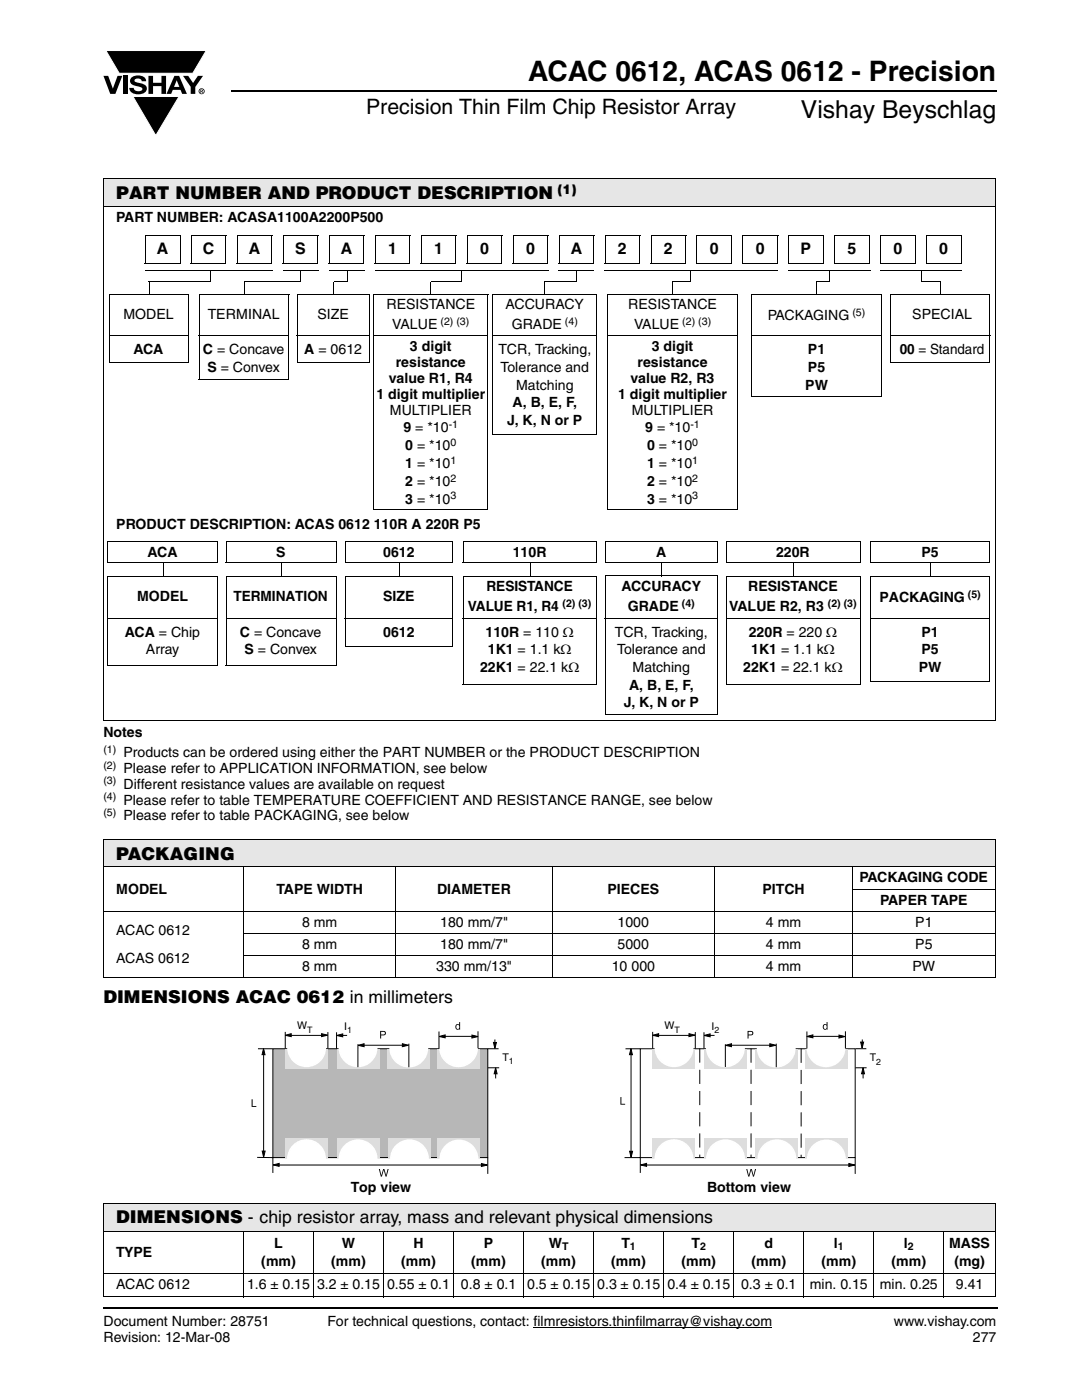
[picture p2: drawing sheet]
<svg xmlns="http://www.w3.org/2000/svg" width="216mm" height="279mm" viewBox="0 0 216 279" stroke-linecap="round" stroke-linejoin="round" font-family="sans-serif">
<g fill="#000">
<path d="M20.6 15.1h1l.9 2.6 1-2.6h.9l-1.4 3.6h-1zM21.1 10.1h20.1l-2.7 4.5h-14.7zM24.6 15.1h.9v3.6h-.9zM26.3 15.4a2.1 2.1 0 0 1 2.8 .4l.1 .4h-.9a.79 .79 0 0 0-.7-.5 .79 .79 0 0 0-.8 .4l.3 .3 1 .2a1.08 1.08 0 0 1 1.2 1 1.08 1.08 0 0 1-1.1 1.2 1.73 1.73 0 0 1-2.4-1.3h.9a.96 .96 0 0 0 .8 .7 .96 .96 0 0 0 .9-.4 1.31 1.31 0 0 0-1.2-.6 1.03 1.03 0 0 1-1.1-.6 1.03 1.03 0 0 1 .2-1.2zM29.6 15.1h.9v1.4h1.7v-1.4h.9v3.6h-.9v-1.5h-1.7v1.5h-.9zM26.5 19.3h9.2l-4.6 7.8zM36.5 15.1h1.1l.9 1.5 1-1.5h1l-1.5 2.3v1.3h-.9v-1.4zM20.6 260.8h.2v.4h-.2z"/>
<path d="M35.3 16l-.6 1.3h1.1zM34.8 15.1h.9l1.6 3.6h-1l-.3-.8h-1.5l-.3 .8h-1z"/>
<path d="M40.1 18v.2l.2-.1v-.1zM40 17.9h.4l.1 .2-.2 .2 .2 .2-.3-.2-.1 .2h-.1zM39.8 18.2a.46 .46 0 0 0 .9 0 .46 .46 0 0 0-.9 0zM39.6 18.2a.6 .6 0 0 1 1.2 0 .6 .6 0 0 1-1.2 0z"/>
</g>
<path d="M21.1 10.1h20.1l-2.7 4.5h-14.7zM26.5 19.3h9.2l-4.6 7.8z" fill="none" stroke="#fff" stroke-width=".2"/>
<path d="M106.5 264.9h47.6" fill="none" stroke="#000" stroke-width=".2"/>
<path d="M46.1 18.2h152.7M20.8 261h178.2" fill="none" stroke="#000" stroke-width=".36"/>
<g fill="#e6e6e6">
<path d="M20.6 35.7h178v5.5h-178z"/>
<path d="M20.6 167.5h177.9v5.5h-177.9z"/>
<path d="M20.6 240.3h178v5.5h-178z"/>
</g>
<g fill="none" stroke="#000" stroke-width=".2">
<path d="M20.6 35.7h178.1M20.6 35.8v108M198.6 35.8v108M20.6 41.2h178.1M20.6 143.9h178.1M20.6 167.5h178M20.6 173h178M20.6 167.6v27.4M48.6 172.9v22.2M79 172.9v22.2M110.2 172.9v22.2M142.6 172.9v22.2"/>
<path d="M170.1 177.4h28.5M170.1 172.9v22.2M198.5 167.6v27.4M20.6 181.8h178M20.6 195.1h178M48.5 186.2h150.1M48.5 190.6h150.1M20.6 240.3h178.1M20.6 245.8h178.1M20.6 254.1h178.1M20.6 258.8h178.1M20.6 240.3v18.4"/>
<path d="M48.6 245.7v13.2M62.6 245.7v13.2M76.5 245.7v13.2M90.5 245.7v13.2M104.5 245.7v13.2M118.4 245.7v13.2M132.4 245.7v13.2M146.4 245.7v13.2M160.4 245.7v13.2M174.3 245.7v13.2M188.3 245.7v13.2M198.6 240.3v18.4"/>
</g>
<g fill="#fff">
<path d="M116.1 202.8h23.5v.6h-23.5z"/>
<path d="M139.5 202.8h.3v.8h-.3z"/>
<path d="M115.9 203.2h23.7v.4h-23.7z"/>
<path d="M115.9 202.8h.3v.6h-.3z"/>
<path d="M50.2 203.6h52.3v31.6h-52.3z"/>
</g>
<path d="M54.4 209.3h42.9v21.7h-42.9z" fill="#b7b7b6"/>
<path d="M54.4 209.3h42.9v21.7h-42.9z" fill="none" stroke="#000" stroke-width=".2"/>
<path d="M56.9 209.3h8.6v3.9h-8.6z" fill="#deddda"/>
<circle cx="61.2" cy="209.1" r="3.7" fill="#fff"/>
<circle cx="61.2" cy="209.1" r="3.7" fill="none" stroke="#fff" stroke-width=".35"/>
<path d="M67.2 209.3h8.5v3.9h-8.5z" fill="#deddda"/>
<circle cx="71.4" cy="209.1" r="3.7" fill="#fff"/>
<circle cx="71.4" cy="209.1" r="3.7" fill="none" stroke="#fff" stroke-width=".35"/>
<path d="M77.3 209.4h8.6v3.8h-8.6z" fill="#deddda"/>
<circle cx="81.6" cy="209.2" r="3.7" fill="#fff"/>
<circle cx="81.6" cy="209.2" r="3.7" fill="none" stroke="#fff" stroke-width=".35"/>
<path d="M87.2 209.3h8.6v3.9h-8.6z" fill="#deddda"/>
<circle cx="91.5" cy="209.1" r="3.7" fill="#fff"/>
<circle cx="91.5" cy="209.1" r="3.7" fill="none" stroke="#fff" stroke-width=".35"/>
<path d="M56.9 227.2h8.5v3.8h-8.5z" fill="#deddda"/>
<circle cx="61.2" cy="231.2" r="3.7" fill="#fff"/>
<circle cx="61.2" cy="231.2" r="3.7" fill="none" stroke="#fff" stroke-width=".35"/>
<path d="M67.2 227.2h8.5v3.8h-8.5z" fill="#deddda"/>
<circle cx="71.5" cy="231.3" r="3.7" fill="#fff"/>
<circle cx="71.5" cy="231.3" r="3.7" fill="none" stroke="#fff" stroke-width=".35"/>
<path d="M77.4 227.2h8.6v3.8h-8.6z" fill="#deddda"/>
<circle cx="81.7" cy="231.3" r="3.7" fill="#fff"/>
<circle cx="81.7" cy="231.3" r="3.7" fill="none" stroke="#fff" stroke-width=".35"/>
<path d="M87.3 227.2h8.5v3.8h-8.5z" fill="#deddda"/>
<circle cx="91.6" cy="231.3" r="3.7" fill="#fff"/>
<circle cx="91.6" cy="231.3" r="3.7" fill="none" stroke="#fff" stroke-width=".35"/>
<g fill="none" stroke="#000" stroke-width=".2">
<path d="M51.5 209.3h2.9M52.6 209.5v21.2M56.9 205.9v3.4M57.4 206.6h7.4M65.4 206v3.3M67.2 206l-.1 3.3M67.5 206.6h1.8M71.4 208.4v4.6M72 208.6h8.9M81.6 208.3v4.7M87.6 205.9v3.4M88.2 206.8h6.7"/>
<path d="M95.4 205.8v3.4M97.3 209.3h2.2M97.4 213.1h2.2M98.7 207.5v1.4M98.9 213.6v1.6M51.3 231h3.1M54.4 231v3.1M54.8 232.5h42.1M97.3 231v3.3"/>
</g>
<path d="M52.6 209.3l.3 1.2h-.6z" fill="#020404"/>
<path d="M52.6 209.3l.3 1.2h-.6z" fill="none" stroke="#000" stroke-width=".2"/>
<path d="M98.9 213.1l.3 1.2h-.6z" fill="#020404"/>
<path d="M98.9 213.1l.3 1.2h-.6z" fill="none" stroke="#000" stroke-width=".2"/>
<path d="M64.2 206.3l1.2 .3-1.2 .3z" fill="#020404"/>
<path d="M64.2 206.3l1.2 .3-1.2 .3z" fill="none" stroke="#000" stroke-width=".2"/>
<path d="M54.5 232.5l1.2-.3v.6z" fill="#020404"/>
<path d="M54.5 232.5l1.2-.3v.6z" fill="none" stroke="#000" stroke-width=".2"/>
<path d="M52.3 229.7h.6l-.3 1.2z" fill="#020404"/>
<path d="M52.3 229.7h.6l-.3 1.2z" fill="none" stroke="#000" stroke-width=".2"/>
<path d="M94.2 206.6l1.2 .3-1.2 .3z" fill="#020404"/>
<path d="M94.2 206.6l1.2 .3-1.2 .3z" fill="none" stroke="#000" stroke-width=".2"/>
<path d="M80.3 208.3l1.2 .3-1.2 .3z" fill="#020404"/>
<path d="M80.3 208.3l1.2 .3-1.2 .3z" fill="none" stroke="#000" stroke-width=".2"/>
<path d="M96.1 232.2l1.2 .3-1.2 .3z" fill="#020404"/>
<path d="M96.1 232.2l1.2 .3-1.2 .3z" fill="none" stroke="#000" stroke-width=".2"/>
<path d="M71.4 208.6l1.2-.3v.6z" fill="#020404"/>
<path d="M71.4 208.6l1.2-.3v.6z" fill="none" stroke="#000" stroke-width=".2"/>
<path d="M67.2 206.6l1.2-.3v.6z" fill="#020404"/>
<path d="M67.2 206.6l1.2-.3v.6z" fill="none" stroke="#000" stroke-width=".2"/>
<path d="M56.9 206.6l1.2-.3v.6z" fill="#020404"/>
<path d="M56.9 206.6l1.2-.3v.6z" fill="none" stroke="#000" stroke-width=".2"/>
<path d="M87.6 206.8l1.2-.3v.6z" fill="#020404"/>
<path d="M87.6 206.8l1.2-.3v.6z" fill="none" stroke="#000" stroke-width=".2"/>
<path d="M98.5 208h.6l-.3 1.3z" fill="#020404"/>
<path d="M98.5 208h.6l-.3 1.3z" fill="none" stroke="#000" stroke-width=".2"/>
<g fill="#000">
<path d="M50.2 219.4h.2v1.3h.8v.2h-1zM75.6 233.3h.2l.3 1.3 .4-1.3h.2l.3 1.3 .3-1.3h.2l-.4 1.5h-.2l-.3-1.3-.4 1.3h-.2z"/>
<path d="M76.1 205.9v.6l.5-.1a.28 .28 0 0 0 .2-.3 .28 .28 0 0 0-.4-.2zM75.8 205.7h.6a.46 .46 0 0 1 .6 .5 .46 .46 0 0 1-.6 .4h-.3v.7h-.3z"/>
<path d="M91.1 204.6a.38 .38 0 0 0-.1 .5 .38 .38 0 0 0 .6 .2v-.7l-.3-.1zM91 204.5l.3-.1 .3 .1v-.5h.2v1.5h-.2v-.2a.53 .53 0 0 1-.7 0 .53 .53 0 0 1 .1-.8z"/>
</g>
<g fill="#fff">
<path d="M123.8 203.6h52v31.6h-52z"/>
<path d="M127.8 209.3h42.8v21.7h-42.8z"/>
</g>
<path d="M127.8 209.3h42.8v21.7h-42.8z" fill="none" stroke="#020404" stroke-width=".2"/>
<path d="M130.2 209.3h8.6v3.9h-8.6z" fill="#deddda"/>
<circle cx="134.5" cy="209.1" r="3.7" fill="#fff"/>
<circle cx="134.5" cy="209.1" r="3.7" fill="none" stroke="#fff" stroke-width=".35"/>
<path d="M140.5 209.3h8.5v3.9h-8.5z" fill="#deddda"/>
<circle cx="144.8" cy="209.1" r="3.7" fill="#fff"/>
<circle cx="144.8" cy="209.1" r="3.7" fill="none" stroke="#fff" stroke-width=".35"/>
<path d="M150.6 209.3h8.6v3.9h-8.6z" fill="#deddda"/>
<circle cx="154.9" cy="209.2" r="3.7" fill="#fff"/>
<circle cx="154.9" cy="209.2" r="3.7" fill="none" stroke="#fff" stroke-width=".35"/>
<path d="M160.6 209.3h8.5v3.9h-8.5z" fill="#deddda"/>
<circle cx="164.8" cy="209.1" r="3.7" fill="#fff"/>
<circle cx="164.8" cy="209.1" r="3.7" fill="none" stroke="#fff" stroke-width=".35"/>
<path d="M130.2 227.2h8.6v3.8h-8.6z" fill="#deddda"/>
<circle cx="134.5" cy="231.2" r="3.7" fill="#fff"/>
<circle cx="134.5" cy="231.2" r="3.7" fill="none" stroke="#fff" stroke-width=".35"/>
<path d="M140.5 227.2h8.5v3.8h-8.5z" fill="#deddda"/>
<circle cx="144.8" cy="231.3" r="3.7" fill="#fff"/>
<circle cx="144.8" cy="231.3" r="3.7" fill="none" stroke="#fff" stroke-width=".35"/>
<path d="M150.7 227.2h8.5v3.8h-8.5z" fill="#deddda"/>
<circle cx="155" cy="231.3" r="3.7" fill="#fff"/>
<circle cx="155" cy="231.3" r="3.7" fill="none" stroke="#fff" stroke-width=".35"/>
<path d="M160.6 227.2h8.6v3.8h-8.6z" fill="#deddda"/>
<circle cx="164.9" cy="231.3" r="3.7" fill="#fff"/>
<circle cx="164.9" cy="231.3" r="3.7" fill="none" stroke="#fff" stroke-width=".35"/>
<g fill="none" stroke="#000" stroke-width=".2">
<path d="M124.8 209.3h2.9M125.9 209.5v21.2M130.2 205.9v3.4M130.7 206.6h7.4M138.7 206v3.3M140.5 206v3.2M140.8 206.6h1.8M144.7 208.4v4.5M145.3 208.6h9M154.9 208.3v4.7M161 205.9v3.4M161.5 206.8h6.8"/>
<path d="M168.7 205.8v3.4M170.7 213.1h2.2M170.7 209.3h2.2M172.1 207.5v1.4M172.2 213.6v1.6M127.7 231h-3.1M127.8 231v3.1M128.1 232.5h42.2M170.6 231v3.3"/>
</g>
<path d="M125.9 209.3l.3 1.2h-.6z" fill="#020404"/>
<path d="M125.9 209.3l.3 1.2h-.6z" fill="none" stroke="#000" stroke-width=".2"/>
<path d="M172.2 213.1l.3 1.2h-.6z" fill="#020404"/>
<path d="M172.2 213.1l.3 1.2h-.6z" fill="none" stroke="#000" stroke-width=".2"/>
<path d="M137.5 206.3l1.2 .3-1.2 .3z" fill="#020404"/>
<path d="M137.5 206.3l1.2 .3-1.2 .3z" fill="none" stroke="#000" stroke-width=".2"/>
<path d="M127.8 232.5l1.2-.3v.6z" fill="#020404"/>
<path d="M127.8 232.5l1.2-.3v.6z" fill="none" stroke="#000" stroke-width=".2"/>
<path d="M125.6 229.8h.6l-.3 1.2z" fill="#020404"/>
<path d="M125.6 229.8h.6l-.3 1.2z" fill="none" stroke="#000" stroke-width=".2"/>
<path d="M167.4 206.6l1.2 .3-1.2 .3z" fill="#020404"/>
<path d="M167.4 206.6l1.2 .3-1.2 .3z" fill="none" stroke="#000" stroke-width=".2"/>
<path d="M153.6 208.3l1.2 .3-1.2 .3z" fill="#020404"/>
<path d="M153.6 208.3l1.2 .3-1.2 .3z" fill="none" stroke="#000" stroke-width=".2"/>
<path d="M169.4 232.2l1.2 .3-1.2 .3z" fill="#020404"/>
<path d="M169.4 232.2l1.2 .3-1.2 .3z" fill="none" stroke="#000" stroke-width=".2"/>
<path d="M144.8 208.6l1.2-.3v.6z" fill="#020404"/>
<path d="M144.8 208.6l1.2-.3v.6z" fill="none" stroke="#000" stroke-width=".2"/>
<path d="M140.5 206.6l1.2-.3v.6z" fill="#020404"/>
<path d="M140.5 206.6l1.2-.3v.6z" fill="none" stroke="#000" stroke-width=".2"/>
<path d="M130.2 206.6l1.2-.3v.6z" fill="#020404"/>
<path d="M130.2 206.6l1.2-.3v.6z" fill="none" stroke="#000" stroke-width=".2"/>
<path d="M161 206.8l1.2-.3v.6z" fill="#020404"/>
<path d="M161 206.8l1.2-.3v.6z" fill="none" stroke="#000" stroke-width=".2"/>
<path d="M171.7 208h.6l-.3 1.2z" fill="#020404"/>
<path d="M171.7 208h.6l-.3 1.2z" fill="none" stroke="#000" stroke-width=".2"/>
<g fill="#000">
<path d="M123.8 218.9h.2v1.4h.7v.2h-.9zM148.9 233.3h.2l.3 1.3 .4-1.3h.2l.3 1.3 .4-1.3h.2l-.5 1.5h-.2l-.3-1.3-.4 1.3h-.2z"/>
<path d="M149.4 205.9v.6l.5-.1a.28 .28 0 0 0 .2-.3 .28 .28 0 0 0-.3-.2zM149.2 205.7h.5a.46 .46 0 0 1 .6 .5 .46 .46 0 0 1-.5 .4h-.4v.7h-.2z"/>
<path d="M164.4 204.6a.38 .38 0 0 0-.1 .6 .38 .38 0 0 0 .6 .1v-.7l-.2-.1zM164.3 204.5l.3-.1 .3 .1v-.5h.2v1.5h-.1v-.2a.53 .53 0 0 1-.8 0 .53 .53 0 0 1 .1-.8z"/>
</g>
<path d="M139.6 209.3v21.7M149.9 209.3v21.7M159.9 209.3v21.7" fill="none" stroke="#000" stroke-width=".2" stroke-dasharray="2.8 1.4" stroke-linecap="butt"/>
<g fill="#fff">
<path d="M70 236h13v3.2h-13z"/>
<path d="M141.1 236h17.3v3.2h-17.3z"/>
</g>
<g fill="none" stroke="#000" stroke-width=".2">
<path d="M21.9 58.7h15.8M21.9 58.7v13.6M28.9 52.6h7M28.9 53.9h25.5M29 46.9h7M29 46.9v5.7M29.7 56.2h12.2M29.8 56.3v2.5M35.9 46.9v5.8M37.6 58.7v13.7M38.1 52.6h7M38.2 46.9h7"/>
<path d="M38.2 46.9v5.7M39.7 58.7v17M39.7 58.7h18M42 53.9v2.3M45.1 46.9v5.8M47.2 52.6h7.1M47.3 46.9v5.7M47.3 46.9h7M48.7 56.3v2.5M54.3 46.9v5.8M56.4 52.6h7M56.4 53.9h7.1"/>
<path d="M56.5 46.9h7M56.5 46.9v5.7M57.6 58.7v17.1M59.3 58.7h14.6M59.3 58.7v13.6M59.9 53.9v2.3h-11.2M63.4 46.9v5.8M65.6 52.6h7M65.6 53.9h7.1M65.7 46.9h7M65.7 46.9v5.7M66.6 56.3v2.5"/>
<path d="M69.4 53.9l-.1 2.3h-2.7M72.6 46.9v5.8M73.8 58.7v13.7M74.6 58.7v43M74.6 58.7h22.9M74.8 52.6h7M74.8 53.9h34.6M74.9 46.9v5.7M74.9 46.9h7M81.8 46.9v5.8M83.9 52.6h7.1M84 46.9h7"/>
<path d="M84 46.9v5.7M86 56.3v2.5M91 46.9v5.8M92.1 53.9v2.3h-6.2M93.1 52.6h7M93.2 46.9h7M93.2 46.9v5.7M97.4 58.7v43.1M98.3 58.7v27.9M98.3 58.7h20.8M100.1 46.9v5.8M102.3 52.6h7"/>
<path d="M102.4 46.9h7M102.4 46.9v5.7M108.6 56.2h6.4M108.7 56.3v2.5M109.3 46.9v5.8M111.5 52.6h7M111.5 53.9h7.1M111.5 46.9v5.7M111.5 46.9h7.1M115.1 53.9v2.3M118.5 46.9v5.8M119 58.7v28"/>
<path d="M120.6 52.6h7.1M120.6 53.9h34.6M120.7 46.9h7M120.7 46.9v5.7M121.2 58.7h26M121.2 58.7v43M127.7 46.9v5.8M129.8 52.6h7M129.9 46.9h7M129.9 46.9v5.7M134.2 56.3v2.5M136.8 46.9v5.8"/>
<path d="M137.7 53.9l.1 2.3h-3.6M139 52.6h7M139.1 46.9v5.7M139.1 46.9h7M146 46.9v5.8M147.1 58.7v43.1M148.2 52.6h7M148.3 46.9h7M148.3 46.9v5.7M150 58.7v20.4M150 58.7h25.9M155.2 46.9v5.8"/>
<path d="M157.2 52.6h7.1M157.2 53.9h16.4M157.3 46.9v5.7M157.3 46.9h7M162.9 56.2h2.5M163 56.3v2.5M164.3 46.9v5.8M165.5 53.9v2.3M166.4 52.6h7M166.5 46.9h7M166.5 46.9v5.7M173.4 46.9v5.8"/>
<path d="M175.6 52.6h7M175.6 53.9h16.2M175.7 46.9h7M175.7 46.9v5.7M175.8 58.7v20.5M177.7 58.7h19.9M177.7 58.7v13.6M182.6 46.9v5.8M183.8 56.2h3.9M183.9 53.9v2.3M184.8 52.6h7M184.8 46.9h7.1"/>
<path d="M184.8 46.9v5.7M187.6 56.3v2.5M191.8 46.9v5.8M197.5 58.7v13.7M21.8 72.3h15.8M21.8 66.9h15.9M39.6 66.9h18.1M39.6 75.7h18M59.2 72.3h14.6M59.2 66.9h14.7M74.5 66.9h23M98.3 66.9h20.8"/>
<path d="M121.1 66.9h26.1M149.9 66.9h26M149.9 79.1h25.9M177.6 72.3h19.9M177.6 66.9h20M98.3 86.6h20.7M21.4 112.3h22M21.5 108v4.3M21.5 115v17.9M21.5 115h22M21.5 108.1h22M32.5 112.4v2.7"/>
<path d="M43.4 108.1v4.3M43.4 115v17.9M45 112.3h22.1M45.1 115h22.1M45.1 108.1h22.1M45.1 108v4.3M45.1 115v17.9M56.2 112.4v2.7M67.1 108.1v4.3M67.1 115v17.9M68.8 112.3h21.5M68.9 108v4.3"/>
<path d="M68.9 115v14M68.9 115h21.5M68.9 108.1h21.5M74.5 101.7h22.9M79.7 112.4v2.7M90.3 108.1v4.3M90.3 115v14.1M92.3 112.3h26.7M92.4 115h26.7M92.4 108.1h26.7M92.4 108v4.3M92.4 115v21.6"/>
<path d="M105.8 112.4v2.7M119 108.1v4.3M119 115v21.7M120.6 112.3h22.6M120.7 108.1h22.6M120.7 114.9h22.6M120.7 108v4.3M120.7 114.9v27.6M121.1 101.7h26M132 112.4v2.7M143.2 108.1v4.3M143.2 114.9v27.7"/>
<path d="M144.9 112.3h26.7M145 115h26.7M145 108.1h26.7M145 108v4.3M145 115v21.6M158.4 112.4v2.7M171.6 108.1v4.3M171.6 115v21.7M173.6 112.3h23.8M173.7 115h23.8M173.7 108.1h23.8M173.7 108v4.3"/>
<path d="M173.7 115v21M185.6 112.4v2.7M197.4 108.1v4.3M197.4 115v21.1M21.4 132.9h22M21.4 123.3h22.1M45 132.9h22.1M45 123.3h22.2M68.8 129h21.5M68.9 123.3h21.5M92.3 136.6h26.7M92.4 123.3h26.7"/>
<path d="M120.7 123.3h22.6M144.9 136.6h26.7M145 123.3h26.7M173.6 136h23.8M173.7 123.3h23.8M120.6 142.5h22.6"/>
</g>
<path d="M68.8 123.3l.1 .1zM92.3 123.3l.1 .1zM120.6 123.3l.1 .1zM144.9 123.3l.1 .1zM173.6 123.3l.1 .1z" fill="#000"/>
<text font-size="5.6" x="105.4" y="16.1">ACAC 0612, ACAS 0612 - Precision</text>
<text font-size="4.9" x="159.8" y="23.6">Vishay Beyschlag</text>
<text font-size="4.2" x="73.1" y="22.8">Precision Thin Film Chip Resistor Array</text>
<g font-size="3.5">
<text x="23.2" y="39.8">PART NUMBER AND PRODUCT DESCRIPTION</text>
<text x="23.2" y="171.6">PACKAGING</text>
<text x="20.6" y="200.2">DIMENSIONS ACAC 0612 in millimeters</text>
<text x="23.2" y="244.1">DIMENSIONS - chip resistor array, mass and relevant physical dimensions</text>
</g>
<g font-size="3.2">
<text x="31.3" y="50.8">A</text>
<text x="40.5" y="50.8">C</text>
<text x="49.7" y="50.8">A</text>
<text x="58.9" y="50.8">S</text>
<text x="68" y="50.8">A</text>
<text x="77.4" y="50.8">1</text>
<text x="86.6" y="50.8">1</text>
<text x="95.8" y="50.8">0</text>
<text x="105" y="50.8">0</text>
<text x="113.9" y="50.8">A</text>
<text x="123.3" y="50.8">2</text>
<text x="132.5" y="50.8">2</text>
<text x="141.6" y="50.8">0</text>
<text x="150.8" y="50.8">0</text>
<text x="159.7" y="50.8">P</text>
<text x="169.1" y="50.8">5</text>
<text x="178.3" y="50.8">0</text>
<text x="187.4" y="50.8">0</text>
</g>
<g font-size="2.8">
<text x="23.2" y="44.3">PART NUMBER: ACASA1100A2200P500</text>
<text x="24.6" y="63.7">MODEL</text>
<text x="41.4" y="63.7">TERMINAL</text>
<text x="63.4" y="63.7">SIZE</text>
<text x="77.1" y="61.7">RESISTANCE</text>
<text x="78.3" y="65.6">VALUE</text>
<text x="100.9" y="61.7">ACCURACY</text>
<text x="102.1" y="65.6">GRADE</text>
<text x="125.4" y="61.7">RESISTANCE</text>
<text x="126.5" y="65.6">VALUE</text>
<text x="153.2" y="63.9">PACKAGING</text>
<text x="182" y="63.7">SPECIAL</text>
<text x="26.6" y="70.7">ACA</text>
<text x="40.5" y="70.7">C = Concave</text>
<text x="60.7" y="70.7">A = 0612</text>
<text x="81.8" y="70">3 digit</text>
<text x="99.4" y="70.7">TCR, Tracking,</text>
<text x="130" y="70">3 digit</text>
<text x="161.2" y="70.7">P1</text>
<text x="179.5" y="70.7">00 = Standard</text>
<text x="41.4" y="74.3">S = Convex</text>
<text x="77.6" y="76.4">value R1, R4</text>
<text x="79" y="73.2">resistance</text>
<text x="99.9" y="74.3">Tolerance and</text>
<text x="103" y="77.8">Matching</text>
<text x="125.8" y="76.4">value R2, R3</text>
<text x="127.2" y="73.2">resistance</text>
<text x="160.7" y="77.8">PW</text>
<text x="161.2" y="74.3">P5</text>
<text x="75.1" y="79.6">1 digit multiplier</text>
<text x="77.8" y="82.7">MULTIPLIER</text>
<text x="102.3" y="81.3">A, B, E, F,</text>
<text x="123.3" y="79.6">1 digit multiplier</text>
<text x="126" y="82.7">MULTIPLIER</text>
<text x="80.5" y="86.3">9 = *10</text>
<text x="80.9" y="89.9">0 = *10</text>
<text x="101.2" y="84.9">J, K, N or P</text>
<text x="128.8" y="86.3">9 = *10</text>
<text x="129.1" y="89.9">0 = *10</text>
<text x="80.9" y="93.4">1 = *10</text>
<text x="129.1" y="93.4">1 = *10</text>
<text x="80.9" y="96.9">2 = *10</text>
<text x="80.9" y="100.5">3 = *10</text>
<text x="129.1" y="96.9">2 = *10</text>
<text x="129.1" y="100.5">3 = *10</text>
<text x="23.2" y="105.6">PRODUCT DESCRIPTION: ACAS 0612 110R A 220R P5</text>
<text x="29.4" y="111.1">ACA</text>
<text x="55.1" y="111.1">S</text>
<text x="76.5" y="111.1">0612</text>
<text x="102.3" y="111.1">110R</text>
<text x="130.9" y="111.1">A</text>
<text x="154.9" y="111.1">220R</text>
<text x="183.9" y="111.1">P5</text>
<text x="27.3" y="120">MODEL</text>
<text x="46.6" y="120">TERMINATION</text>
<text x="76.5" y="120">SIZE</text>
<text x="97.1" y="118">RESISTANCE</text>
<text x="124" y="118">ACCURACY</text>
<text x="149.3" y="118">RESISTANCE</text>
<text x="93.4" y="121.9">VALUE R1, R4</text>
<text x="125.3" y="121.9">GRADE</text>
<text x="145.5" y="121.9">VALUE R2, R3</text>
<text x="175.5" y="120.2">PACKAGING</text>
<text x="24.9" y="127">ACA = Chip</text>
<text x="29.1" y="130.6">Array</text>
<text x="47.9" y="127">C = Concave</text>
<text x="48.8" y="130.6">S = Convex</text>
<text x="76.5" y="127">0612</text>
<text x="96.9" y="127">110R = 110 Ω</text>
<text x="97.3" y="130.6">1K1 = 1.1 kΩ</text>
<text x="122.7" y="127">TCR, Tracking,</text>
<text x="123.1" y="130.6">Tolerance and</text>
<text x="149.4" y="127">220R = 220 Ω</text>
<text x="149.9" y="130.6">1K1 = 1.1 kΩ</text>
<text x="183.9" y="127">P1</text>
<text x="183.9" y="130.6">P5</text>
<text x="95.8" y="134.1">22K1 = 22.1 kΩ</text>
<text x="125.5" y="137.6">A, B, E, F,</text>
<text x="126.2" y="134.1">Matching</text>
<text x="148.3" y="134.1">22K1 = 22.1 kΩ</text>
<text x="183.3" y="134.1">PW</text>
<text x="124.5" y="141.2">J, K, N or P</text>
<text x="20.6" y="147.2">Notes</text>
<text x="24.6" y="151">Products can be ordered using either the PART NUMBER or the PRODUCT DESCRIPTION</text>
<text x="24.6" y="154.2">Please refer to APPLICATION INFORMATION, see below</text>
<text x="24.6" y="157.4">Different resistance values are available on request</text>
<text x="24.6" y="160.6">Please refer to table TEMPERATURE COEFFICIENT AND RESISTANCE RANGE, see below</text>
<text x="24.6" y="163.7">Please refer to table PACKAGING, see below</text>
<text x="23.2" y="178.3">MODEL</text>
<text x="55.1" y="178.3">TAPE WIDTH</text>
<text x="87.2" y="178.3">DIAMETER</text>
<text x="121.2" y="178.3">PIECES</text>
<text x="152.1" y="178.3">PITCH</text>
<text x="171.5" y="176.1">PACKAGING CODE</text>
<text x="60.3" y="184.9">8 mm</text>
<text x="87.8" y="184.9">180 mm/7&quot;</text>
<text x="123.2" y="184.9">1000</text>
<text x="152.8" y="184.9">4 mm</text>
<text x="175.6" y="180.5">PAPER TAPE</text>
<text x="182.6" y="184.9">P1</text>
<text x="23.2" y="186.5">ACAC 0612</text>
<text x="60.3" y="189.3">8 mm</text>
<text x="87.8" y="189.3">180 mm/7&quot;</text>
<text x="123.2" y="189.3">5000</text>
<text x="152.8" y="189.3">4 mm</text>
<text x="182.6" y="189.3">P5</text>
<text x="23.2" y="192.2">ACAS 0612</text>
<text x="60.3" y="193.8">8 mm</text>
<text x="87" y="193.8">330 mm/13&quot;</text>
<text x="122.1" y="193.8">10 000</text>
<text x="152.8" y="193.8">4 mm</text>
<text x="182.1" y="193.8">PW</text>
<text x="70" y="237.9">Top view</text>
<text x="141.1" y="237.9">Bottom view</text>
<text x="23.2" y="250.8">TYPE</text>
<text x="54.7" y="249">L</text>
<text x="68.2" y="249">W</text>
<text x="82.5" y="249">H</text>
<text x="96.6" y="249">P</text>
<text x="109.5" y="249">W</text>
<text x="124" y="249">T</text>
<text x="138" y="249">T</text>
<text x="152.5" y="249">d</text>
<text x="166.4" y="249">l</text>
<text x="180.3" y="249">l</text>
<text x="189.4" y="249">MASS</text>
<text x="23.2" y="257.3">ACAC 0612</text>
<text x="49.3" y="257.3">1.6 ± 0.15 3.2 ± 0.15 0.55 ± 0.1</text>
<text x="52.1" y="252.6">(mm)</text>
<text x="66.1" y="252.6">(mm)</text>
<text x="80.1" y="252.6">(mm)</text>
<text x="92" y="257.3">0.8 ± 0.1</text>
<text x="94" y="252.6">(mm)</text>
<text x="105.2" y="257.3">0.5 ± 0.15 0.3 ± 0.15 0.4 ± 0.15</text>
<text x="108" y="252.6">(mm)</text>
<text x="122" y="252.6">(mm)</text>
<text x="136" y="252.6">(mm)</text>
<text x="147.9" y="257.3">0.3 ± 0.1</text>
<text x="149.9" y="252.6">(mm)</text>
<text x="161.6" y="257.3">min. 0.15</text>
<text x="163.9" y="252.6">(mm)</text>
<text x="175.6" y="257.3">min. 0.25</text>
<text x="177.9" y="252.6">(mm)</text>
<text x="190.4" y="252.6">(mg)</text>
<text x="190.8" y="257.3">9.41</text>
<text x="20.6" y="267.9">Revision: 12-Mar-08</text>
<text x="20.6" y="264.7">Document Number: 28751</text>
<text x="65.4" y="264.7">For technical questions, contact: filmresistors.thinfilmarray@vishay.com</text>
<text x="178.4" y="264.7">www.vishay.com</text>
<text x="194.1" y="267.9">277</text>
</g>
<text font-size="2.6" x="111.2" y="38.7">(1)</text>
<g font-size="2.1">
<text x="87.9" y="64.8">(2) (3)</text>
<text x="112.7" y="64.8">(4)</text>
<text x="136.1" y="64.8">(2) (3)</text>
<text x="170.1" y="63">(5)</text>
<text x="89.5" y="85.4">-1</text>
<text x="89.9" y="89">0</text>
<text x="137.8" y="85.4">-1</text>
<text x="138.1" y="89">0</text>
<text x="89.9" y="92.5">1</text>
<text x="138.1" y="92.5">1</text>
<text x="89.9" y="96.1">2</text>
<text x="89.9" y="99.7">3</text>
<text x="138.1" y="96.1">2</text>
<text x="138.1" y="99.7">3</text>
<text x="193.1" y="119.3">(5)</text>
<text x="112.2" y="121.1">(2) (3)</text>
<text x="136.1" y="121.1">(4)</text>
<text x="165.2" y="121.1">(2) (3)</text>
<text x="20.6" y="150.2">(1)</text>
<text x="20.6" y="153.4">(2)</text>
<text x="20.6" y="156.5">(3)</text>
<text x="20.6" y="159.7">(4)</text>
<text x="20.6" y="162.9">(5)</text>
<text x="59.3" y="205.4">W</text>
<text x="68.7" y="205.5">I</text>
<text x="132.6" y="205.4">W</text>
<text x="142" y="205.5">I</text>
<text x="100.2" y="211.7">T</text>
<text x="173.5" y="211.8">T</text>
<text x="112.2" y="249.6">T</text>
<text x="125.7" y="249.6">1</text>
<text x="139.7" y="249.6">2</text>
<text x="167.2" y="249.6">1</text>
<text x="181.1" y="249.6">2</text>
</g>
<g font-size="1.8">
<text x="61.3" y="206.1">T</text>
<text x="69.3" y="206.3">1</text>
<text x="134.6" y="206.1">T</text>
<text x="142.6" y="206.3">2</text>
<text x="101.5" y="212.4">1</text>
<text x="174.8" y="212.5">2</text>
</g>
</svg>
